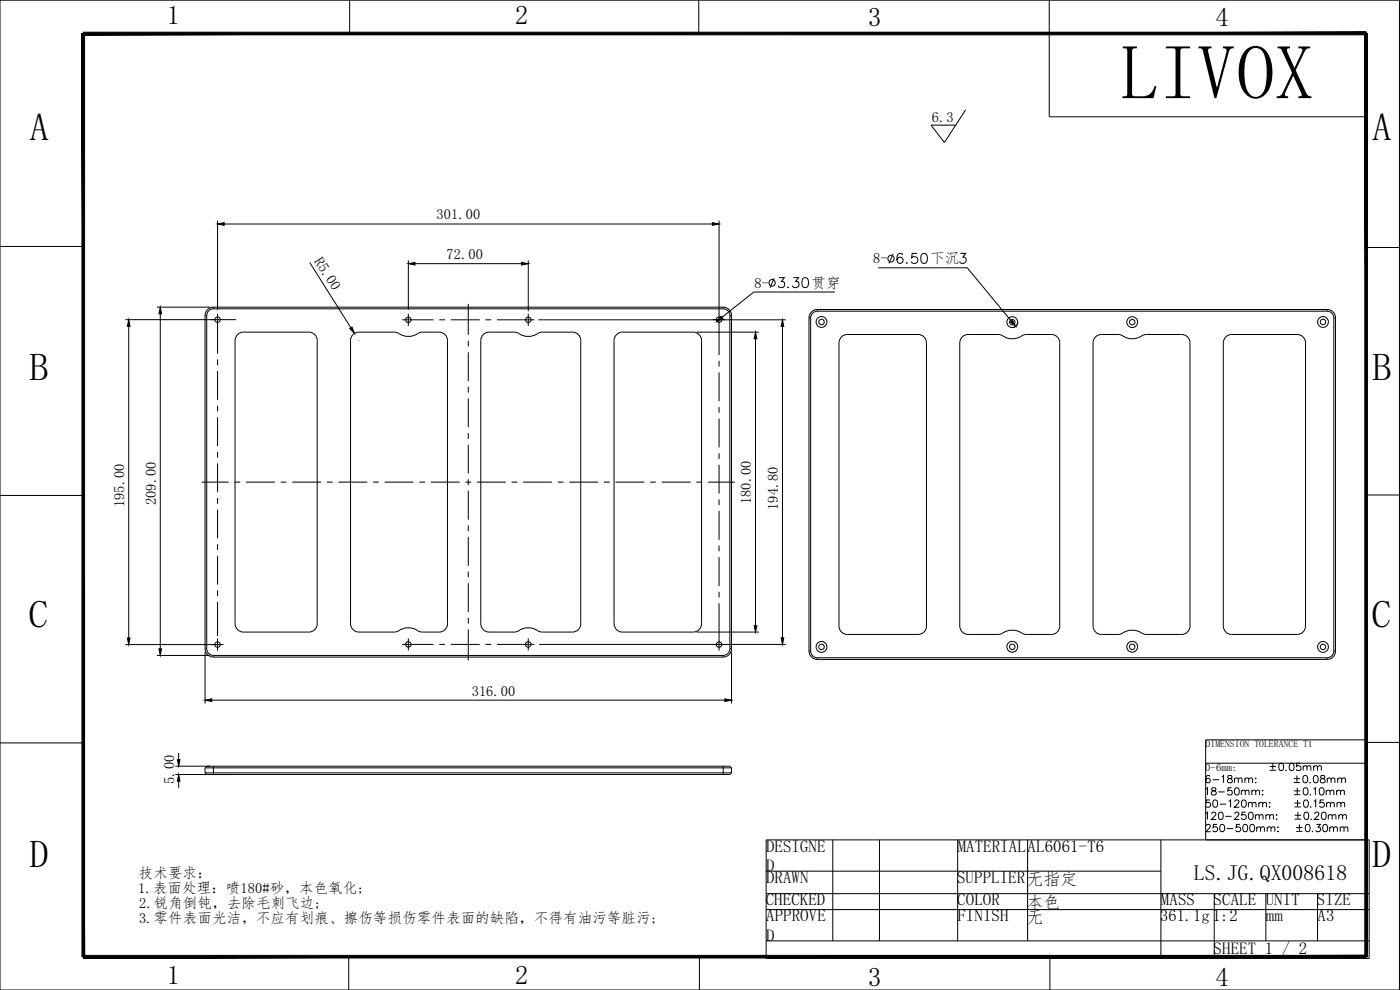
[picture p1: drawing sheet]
<svg xmlns="http://www.w3.org/2000/svg" width="420mm" height="297mm" viewBox="0 0 420 297" stroke-linecap="round" stroke-linejoin="round" font-family="sans-serif">
<!-- layer: 0 -->
<g fill="none" stroke="#000" stroke-width=".3">
<path d="M0 .1h420v296.9h-420zM104.9 .1v10M209.7 .1v10M314.9 .1v34.9h95.1M279.4 37.5h7.4l-3.4 5.3zM289.8 33l-3 4.5M0 73.9h25M65.3 66.2v26.8M67.3 67.2h146.5M93 78.8l12.3 19.5M122.5 78.1v14.8M124.5 79.1h32"/>
<path d="M158.5 78.1v15.3M215.8 66.2v28M268 76.2l-1.2 2.8M270.9 76.5a.87 .87 0 0 0-1.3-.3 1.79 1.79 0 0 0 .4 2.8 .93 .93 0 0 0 1-.8 .93 .93 0 0 0-.8-1 .93 .93 0 0 0-1 .8M272.2 78.7l-.2 .2h.3M275.2 76h-1.4l-.2 1.3a1.06 1.06 0 0 1 1.6 0 1.06 1.06 0 0 1-.2 1.6 1.06 1.06 0 0 1-1.5-.4M276.8 76.2a.97 .97 0 0 1 1.4 .4 2.52 2.52 0 0 1-.3 2.3 .97 .97 0 0 1-1.4-.4 2.44 2.44 0 0 1 .3-2.3zM288.2 76h1.6l-.8 1.2a1.01 1.01 0 0 1 .8 1.5 1.01 1.01 0 0 1-1.7 0l-.1-.2M410 74.3h10M37.6 95.9h26.7M38.6 97.9v93.5M47.1 92.2h15.9"/>
<path d="M48.1 94.2v100.5M61.5 94.7v100M61.5 94.7h.5M62 94.7v100M64 92.2h153M64 92.2v.5M64 92.7h153M64 92.1a2.5 2.5 0 0 0-2.5 2.5M64 92.7a1.99 1.99 0 0 0-1.9 1.9M126.8 99.7l5-.1a2.49 2.49 0 0 1 2.5 2.6v84.9a2.5 2.5 0 0 1-2.5 2.5h-5M126.8 99.6l-.8 .2a5.7 5.7 0 0 1-6.9 0l-11.4-.2a2.5 2.5 0 0 0-2.5 2.6v84.9a2.5 2.5 0 0 0 2.5 2.5h11a8.4 8.4 0 0 1 4.6-1.2l3.5 1.2M146.8 99.7l8.3 .1a5.7 5.7 0 0 0 6.9 0l9.8-.2a2.49 2.49 0 0 1 2.5 2.6v84.9a2.5 2.5 0 0 1-2.5 2.5h-9.4a8.4 8.4 0 0 0-4.6-1.2l-3.1 1.2h-7.9"/>
<path d="M146.8 99.6a2.5 2.5 0 0 0-2.5 2.6v84.9a2.5 2.5 0 0 0 2.5 2.5M161.6 96h74.2M209 99.7h18.7M217 92.2v.5M217 92.1a2.5 2.5 0 0 1 2.6 2.5M217 92.7a1.99 1.99 0 0 1 2 1.9M219 94.7h.5M219 94.7v100M219.5 94.7v100M232.4 83.4l-1.3 2.9M233.8 83.3h1.6l-.9 1.1a1 1 0 0 1 .9 1.4 1 1 0 0 1-1.6 .4l-.3-.5M234.8 98v93.4"/>
<path d="M236.5 86v.3l.2-.1M238.1 83.3h1.5l-.8 1.1a1 1 0 0 1 .9 1.4 1 1 0 0 1-1.6 .4l-.3-.5M241.1 83.4a.97 .97 0 0 1 1.4 .5 2.44 2.44 0 0 1-.3 2.3 .97 .97 0 0 1-1.4-.5 2.52 2.52 0 0 1 .3-2.3zM242.8 95.4v100M242.8 95.4h.5M243.3 95.4v100M245.3 92.9v.5M245.3 93.4h153M245.3 92.9h153M245.3 92.9a2.5 2.5 0 0 0-2.5 2.5M245.3 93.4a1.99 1.99 0 0 0-2 2M250.5 87.6h-24.3l-9.5 7.6"/>
<path d="M263.6 80.3h26.7l13.3 16.1M305.4 96.7a1.62 1.62 0 0 1-1.4 1.6M398.3 92.9v.5M398.3 92.9a2.5 2.5 0 0 1 2.5 2.5M398.3 93.4a1.99 1.99 0 0 1 2 2M400.3 95.4h.5M400.3 95.4v100M400.8 95.4v100M71.5 100.2l1.5-.5 19.7-.1a2.49 2.49 0 0 1 2.5 2.6v84.9a2.5 2.5 0 0 1-2.5 2.5h-19.6a2.5 2.5 0 0 1-2.6-2.5v-84.9a2.5 2.5 0 0 1 1-2zM107.7 102.1v.1M185.2 100.2l1.6-.5 21.2-.1a2.5 2.5 0 0 1 2.5 2.6v84.9a2.5 2.5 0 0 1-2.5 2.5h-21.2a2.5 2.5 0 0 1-2.5-2.5v-84.9a2.5 2.5 0 0 1 .9-2zM226.7 101.7v86"/>
<path d="M275.5 100.4h-21.2a2.5 2.5 0 0 0-2.5 2.5v85a2.5 2.5 0 0 0 2.5 2.5h21.2M275.5 100.4a2.5 2.5 0 0 1 2.5 2.5v85a2.5 2.5 0 0 1-2.5 2.5M290.5 100.4h9.5a8.4 8.4 0 0 0 4.5 1.2l3.1-1.2h7.9a2.49 2.49 0 0 1 2.5 2.5l.1 85a2.5 2.5 0 0 1-2.6 2.5l-8.2-.2a5.7 5.7 0 0 0-7 0l-9.8 .2M290.5 100.4a2.52 2.52 0 0 0-2.5 2.5v85a2.5 2.5 0 0 0 2.5 2.5M329 100.9l1.5-.5h5.4a8.4 8.4 0 0 0 4.6 1.2l3.1-1.2h11a2.5 2.5 0 0 1 2.5 2.5v85a2.5 2.5 0 0 1-2.5 2.5l-11-.1a8.4 8.4 0 0 0-4.5-1.2l-3.2 1.2-5.4 .1a2.5 2.5 0 0 1-2.5-2.5v-85a2.5 2.5 0 0 1 1-2zM368.1 100.9l1.5-.5h19.7a2.5 2.5 0 0 1 2.5 2.5v85a2.5 2.5 0 0 1-2.5 2.5h-19.7a2.52 2.52 0 0 1-2.5-2.5v-85a2.5 2.5 0 0 1 1-2zM0 148.6h25M410 148.5h10M37.6 193.4h26.7M47.1 196.7h15.9M61.5 194.7a2.5 2.5 0 0 0 2.5 2.5M61.5 195.7v15.4"/>
<path d="M61.5 194.7h.5M62.1 194.7a1.99 1.99 0 0 0 1.9 1.9M64 196.7h153M64 196.7v.5M64 197.2h153M161.8 193.4h74M209 189.6h18.7M217 196.7v.5M219 194.7a1.99 1.99 0 0 1-2 1.9M219 194.7h.5M219.5 195.7v15.4M219.6 194.7a2.5 2.5 0 0 1-2.6 2.5"/>
<path d="M242.8 195.4a2.5 2.5 0 0 0 2.5 2.5M242.8 195.4h.5M243.3 195.4a1.99 1.99 0 0 0 2 2M245.3 197.4v.5M245.3 197.9h153M245.3 197.4h153M398.3 197.4v.5M400.3 195.4a1.99 1.99 0 0 1-2 2M400.3 195.4h.5M400.8 195.4a2.5 2.5 0 0 1-2.5 2.5M63.5 210.1h154M0 222.9h25"/>
<path d="M52.6 229.9h166.4l.5 .5M53.6 225.9v2M53.6 234.4v2M61.5 230.4v1.5M61.5 231.9l.5 .5M61.5 231.9h158M61.5 230.4h158M62 229.9l-.5 .5M64 229.9v2.5M217 229.9v2.5M219.5 230.4v1.5M219.5 231.9l-.5 .5h-166.4"/>
<path d="M361.8 229h48.2M361.9 236.8l.5-.4v2.1M363.1 233l-.1-.2a.71 .71 0 0 0-1 .3 1.27 1.27 0 0 0 .5 1.8 .68 .68 0 0 0 .7-.7 .68 .68 0 0 0-.6-.7 .68 .68 0 0 0-.7 .7M363.7 236.4v.7l.7 .2a.63 .63 0 0 1 .6 .6 .63 .63 0 0 1-.5 .6l-.8-.1-.2-.3a1.07 1.07 0 0 1 1.3-1l.1-.4a.84 .84 0 0 0-1.2-.3zM364 233.9h1.8M365.6 237.6h1.9M366.7 233.1l.5-.4v2.2M368.6 232.8v.6l.6 .2a.63 .63 0 0 1 .6 .6 .63 .63 0 0 1-.5 .7l-.7-.1-.2-.3a1.1 1.1 0 0 1 1.2-1.1l.1-.4a.83 .83 0 0 0-1.1-.2zM369.6 236.4h-1l-.1 .9a.77 .77 0 0 1 1.1 0 .77 .77 0 0 1-.1 1.1 .77 .77 0 0 1-1.1-.3M370.5 233.8l.5-.4 .5 .1 .1 1.4M370.5 233.4v1.5M370.8 236.4a.73 .73 0 0 1 1 .4l.1 .5a.98 .98 0 0 1-.6 1.2h-.2a1.4 1.4 0 0 1-.3-2.1z"/>
<path d="M371.6 233.8l.5-.4 .6 .1 .1 1.4M372.6 237.5l.5-.4 .5 .1 .1 1.3M372.6 237.1v1.4M373.6 233.8l.5-.4 .5 .1 .2 1.4M373.6 233.4v1.5M373.7 237.5l.5-.4 .6 .1 .1 1.3M374.8 233.8l.5-.4 .5 .1 .1 1.4M375.7 237.5l.5-.4 .5 .1 .2 1.3M375.7 237.1v1.4M376.7 233.5h.3zM376.7 234.8h.3zM376.9 237.5l.5-.4 .5 .1 .1 1.3"/>
<path d="M378.8 237.2h.3zM378.8 238.4h.3zM381 230h1.9M381 231.1h1.9M382 229v1.9M384.1 229.1a.72 .72 0 0 1 1 .3l.1 .6a.94 .94 0 0 1-.8 1.2 1.39 1.39 0 0 1-.3-2.1zM386 231l.1 .1M387.2 229.1a.72 .72 0 0 1 1.1 .3l.1 .6a.94 .94 0 0 1-.9 1.2 1.39 1.39 0 0 1-.3-2.1zM388.3 233.6h1.9M388.3 234.8h1.9M388.4 237.3h1.9M388.4 238.4h1.9"/>
<path d="M389.2 232.7v1.9M389.3 236.4v1.8M390.3 229h-1.1l-.1 1a.77 .77 0 0 1 1.2-.1 .77 .77 0 0 1-.2 1.2 .77 .77 0 0 1-1.1-.3M391.1 230.2l.5-.4 .5 .1 .2 1.3M391.1 229.8v1.4M391.3 232.8a.71 .71 0 0 1 1.1 .3l.1 .5a.95 .95 0 0 1-.9 1.3 1.4 1.4 0 0 1-.3-2.1zM391.4 236.4a.73 .73 0 0 1 1.1 .4l.1 .5a.98 .98 0 0 1-.7 1.2h-.2a1.4 1.4 0 0 1-.3-2.1zM392.3 230.2l.5-.4 .5 .1 .1 1.3M393.2 234.7l.1 .1M393.3 238.3l.1 .1M394.2 230.2l.6-.4 .5 .1 .1 1.3M394.2 236.8l.6-.4v2.1"/>
<path d="M394.2 229.8v1.4M394.5 232.8a.71 .71 0 0 1 1 .3l.1 .5a.95 .95 0 0 1-.8 1.3 1.4 1.4 0 0 1-.3-2.1zM395.4 230.2l.5-.4 .5 .1 .1 1.3M396.2 236.4a.73 .73 0 0 1 1.1 .4l.1 .5a.94 .94 0 0 1-.9 1.2 1.4 1.4 0 0 1-.3-2.1zM396.4 232.8v.6l.7 .2a.63 .63 0 0 1 .6 .6 .63 .63 0 0 1-.5 .7l-.8-.1-.2-.3a1.1 1.1 0 0 1 1.3-1.1l.1-.4a.83 .83 0 0 0-1.2-.2zM398 237.5l.5-.4 .6 .1 .1 1.3M398 237.1v1.4M398.3 233.8l.5-.4 .6 .1 .1 1.4M398.3 233.4v1.5M399.2 237.5l.5-.4 .5 .1 .1 1.3M399.5 233.8l.5-.4 .5 .1 .1 1.4M401.2 237.5l.5-.4 .5 .1 .1 1.3"/>
<path d="M401.2 237.1v1.4M401.5 233.8l.5-.4 .5 .1 .1 1.4M401.5 233.4v1.5M402.3 237.5l.5-.4 .6 .1 .1 1.3M402.6 233.8l.5-.4 .6 .1 .1 1.4M410 222.8h10M229.9 252h181v35.6h-181zM249.9 252v30.3M263.9 252v30.3M287.4 252v30.3M308.4 252v30.3M348.4 252v35.6"/>
<path d="M361.8 252v-30h48.2v30M361.9 244.1l.5-.4v2.2M362 247.9l.4-.5h.4l.4 .4-.3 .7-1 1.1h1.4M363.1 240h-1l-.1 1a.78 .78 0 0 1 1.1-.1 .78 .78 0 0 1-.1 1.2 .78 .78 0 0 1-1.1-.3M363.6 244.2l.5-.5h.4l.4 .4-.3 .7-1.1 1.1h1.5M364.3 240.1a.71 .71 0 0 1 1 .3l.1 .6a.95 .95 0 0 1-.8 1.2 1.4 1.4 0 0 1-.3-2.1zM365.2 247.4h-1l-.1 .9a.78 .78 0 0 1 1.1 0 .78 .78 0 0 1-.1 1.1 .78 .78 0 0 1-1.1-.3M366 243.8a.71 .71 0 0 1 1 .3l.1 .5a.94 .94 0 0 1-.8 1.3 1.4 1.4 0 0 1-.3-2.1zM366.1 241.3h1.8M366.4 247.5a.72 .72 0 0 1 1 .3l.1 .5a.95 .95 0 0 1-.8 1.3 1.4 1.4 0 0 1-.3-2.1zM367.7 244.9h1.9M368.2 248.6h1.8"/>
<path d="M368.8 240.4l.5-.4v2.2M370.6 240.5l.2-.4 .6-.1 .4 .6-1.3 1.6h1.4M370.6 244.2l.4-.5 .6 .1 .2 .3-.3 .7-1 1.1h1.4M372.1 247.4h-1l-.1 .9a.78 .78 0 0 1 1.2 0 .78 .78 0 0 1-.2 1.1 .78 .78 0 0 1-1.1-.3M372.9 240.1a.71 .71 0 0 1 1 .3l.1 .6a.95 .95 0 0 1-.8 1.2 1.42 1.42 0 0 1-.3-2.1zM373.3 247.5a.71 .71 0 0 1 1 .3l.1 .5a.95 .95 0 0 1-.8 1.3 1.4 1.4 0 0 1-.3-2.1zM373.8 243.7h-1l-.1 .9a.78 .78 0 0 1 1.1 0 .78 .78 0 0 1-.1 1.2 .78 .78 0 0 1-1.1-.3M374.6 241.2l.6-.5 .5 .2 .1 1.3M374.6 240.7v1.5M375 243.8a.71 .71 0 0 1 1 .3l.1 .5a.94 .94 0 0 1-.8 1.3 1.42 1.42 0 0 1-.3-2.1zM375.4 247.5a.71 .71 0 0 1 1 .3l.1 .5a.95 .95 0 0 1-.8 1.3 1.4 1.4 0 0 1-.3-2.1zM375.8 241.2l.5-.5 .6 .2 .1 1.3"/>
<path d="M376.7 244.8l.6-.4 .5 .1 .1 1.4M376.7 244.4v1.5M377.2 248.5l.5-.4 .5 .1 .1 1.4M377.2 248.1v1.5M377.8 241.2l.5-.5 .5 .2 .1 1.3M377.8 240.7v1.5M377.9 244.8l.5-.4 .5 .1 .2 1.4M378.3 248.5l.5-.4 .6 .1 .1 1.4M378.9 241.2l.6-.5 .5 .2 .1 1.3M379.9 244.8l.5-.4 .5 .1 .1 1.4M379.9 244.4v1.5M380.3 248.5l.5-.4 .5 .1 .2 1.4"/>
<path d="M380.3 248.1v1.5M380.9 240.9h.2zM380.9 242.1h.2zM381 244.8l.6-.4 .5 .1 .1 1.4M381.5 248.5l.5-.4 .5 .1 .1 1.4M383 244.5h.2zM383 245.8h.2zM383.4 248.2h.3zM383.6 249.3v.3zM388.5 241h1.9M388.5 242.1h1.9M388.6 244.6h1.9"/>
<path d="M388.6 245.8h1.9M389 248.3h1.9M389 249.4h1.9M389.4 240v1.9M389.5 243.7v1.9M389.9 247.4v1.8M391.5 240.1a.71 .71 0 0 1 1.1 .3l.1 .6a.95 .95 0 0 1-.9 1.2 1.42 1.42 0 0 1-.3-2.1zM391.6 243.8a.71 .71 0 0 1 1.1 .3l.1 .5a.94 .94 0 0 1-.9 1.3 1.42 1.42 0 0 1-.3-2.1zM392 247.5a.72 .72 0 0 1 1.1 .3l.1 .5a.95 .95 0 0 1-.8 1.3 1.4 1.4 0 0 1-.4-2.1zM393.4 242l.1 .1M393.5 245.7l.1 .1M393.9 249.3l.1 .1"/>
<path d="M394.3 240.4l.6-.4v2.2M394.6 244.2l.4-.5 .6 .1 .2 .3-.3 .7-1 1.1h1.4M395.1 247.4h1.1l-.6 .8a.73 .73 0 0 1 .5 1.2 .73 .73 0 0 1-1.2-.3M396.9 243.8a.71 .71 0 0 1 1 .3l.1 .5a.94 .94 0 0 1-.8 1.3 1.42 1.42 0 0 1-.3-2.1zM397.3 240h-1.1l-.1 1a.78 .78 0 0 1 1.2-.1 .78 .78 0 0 1-.1 1.2 .78 .78 0 0 1-1.2-.3M397.3 247.5a.72 .72 0 0 1 1 .3l.1 .5a.95 .95 0 0 1-.8 1.3 1.4 1.4 0 0 1-.3-2.1zM398.1 241.2l.5-.5 .6 .2 .1 1.3M398.1 240.7v1.5M398.6 244.8l.6-.4 .5 .1 .1 1.4M398.6 244.4v1.5M399.1 248.5l.5-.4 .5 .1 .1 1.4M399.1 248.1v1.5"/>
<path d="M399.3 241.2l.5-.5 .5 .2 .1 1.3M399.8 244.8l.5-.4 .5 .1 .1 1.4M400.2 248.5l.5-.4 .6 .1 .1 1.4M401.3 241.2l.5-.5 .5 .2 .1 1.3M401.3 240.7v1.5M401.8 244.8l.5-.4 .5 .1 .1 1.4M401.8 244.4v1.5M402.2 248.5l.5-.4 .5 .1 .2 1.4M402.2 248.1v1.5M402.4 241.2l.5-.5 .6 .2 .1 1.3M402.9 244.8l.6-.4 .5 .1 .1 1.4M403.4 248.5l.5-.4 .5 .1 .1 1.4"/>
<path d="M229.9 261.4h118.5M229.9 268.1h181M229.9 272.9h181M364.4 268.1v19.5M379.9 268.1v14.2M395.4 268.1v14.2M104.7 287v10M209.9 287v10M229.9 282.3h181M315.1 287v10"/>
<circle cx="267.4" cy="77.6" r=".99"/>
<circle cx="231.7" cy="84.8" r=".99"/>
</g>
<g fill="#000" stroke="#000" stroke-width=".3">
<path d="M65.3 67.2l2-.4v.8zM122.5 79.1l2-.4v.8zM156.5 78.7l2 .4-2 .4zM213.8 66.8l2 .4-2 .4zM38.6 95.9l.4 2h-.8zM48.1 92.2l.4 2h-.8zM216.5 94.9l.5 .6-1.9 .9zM226.7 99.7l.4 2h-.8zM234.8 96l.4 2h-.8zM303.2 96.6l.7-.5 .9 1.8zM105 98.6l.6-.5 .8 1.9zM38.2 191.4h.8l-.4 2z"/>
<path d="M47.7 194.7h.8l-.4 2zM226.3 187.7h.8l-.4 1.9zM234.4 191.4h.8l-.4 2zM61.5 210.1l2-.4v.8zM217.5 209.7l2 .4-2 .4zM53.2 227.9h.8l-.4 2zM53.6 232.4l.4 2h-.8z"/>
<path d="M24.6 10.1l.8 276.9v-276.9zM24.6 10.1l.8 276.9h-.8z"/>
<path d="M25 10.5h385v-.8zM25 9.7h385l-385 .8z"/>
<path d="M409.6 10.1l.8 276.9v-276.9zM409.6 10.1l.8 276.9h-.8z"/>
<path d="M25 286.6v.8l385-.8zM25 287.4l385-.8v.8z"/>
</g>
<!-- layer: 02___PRT_ALL_AXES -->
<g fill="none" stroke="#000" stroke-width=".3">
<path d="M63.5 95.9h7.4M65.3 94.1v12M120.7 96h9.4M122.5 94.1v3.7M131.8 96h1.8M135.3 96h8.7M140.5 91.2v9.3M145.7 96h1.7M149.2 96h11.2M158.5 94.1v3.7M214 95.9h3.6M215.8 94.1v12.4"/>
<path d="M65.3 107.8v1.8M65.3 111.3v8.7M140.5 102.2v1.7M140.5 105.7v8.6M140.5 116.1v1.7M140.5 119.5v8.7M215.8 108.3v1.7M215.8 111.7v8.7M65.3 121.7v1.7M65.3 125.2v8.6M65.3 135.6v1.7M65.3 139v8.7"/>
<path d="M140.5 129.9v1.8M140.5 133.4v8.7M215.8 122.1v1.7M215.8 125.6v8.6M215.8 136v1.7M215.8 139.4v8.7M60.5 144.7h8.1M65.3 149.4v1.8M65.3 152.9v8.7M70.4 144.7h1.7M73.8 144.7h8.7M84.2 144.7h1.8"/>
<path d="M87.7 144.7h8.7M98.1 144.7h1.7M101.6 144.7h8.6M112 144.7h1.7M115.4 144.7h8.7M125.8 144.7h1.8M129.3 144.7h8.6M139.7 144.7h1.7M140.5 143.8v1.7M140.5 147.3v8.6M140.5 157.6v1.8M143.1 144.7h8.7"/>
<path d="M153.5 144.7h1.8M157 144.7h8.7M167.4 144.7h1.7M170.9 144.7h8.6M181.3 144.7h1.7M184.7 144.7h8.7M195.1 144.7h1.7M198.6 144.7h8.6M209 144.7h1.7M212.4 144.7h8.1M215.8 149.8v1.8M215.8 153.3v8.7"/>
<path d="M65.3 163.3v1.7M65.3 166.7v8.7M65.3 177.1v1.8M140.5 161.1v8.7M140.5 171.5v1.7M140.5 175v8.6M215.8 163.7v1.7M215.8 167.2v8.6M215.8 177.6v1.7M63.5 193.4h3.6M65.3 180.6v10.2M65.3 191.6v3.6"/>
<path d="M120.7 193.4h9.4M122.5 191.5v3.7M131.8 193.4h1.8M135.3 193.4h8.7M140.5 185.4v1.7M140.5 188.8v9.4M145.7 193.4h1.7M149.2 193.4h11.2M158.5 191.5v3.7M214 193.4h3.6M215.8 181v14.2"/>
<circle cx="65.3" cy="95.9" r=".82"/>
<circle cx="122.5" cy="96" r=".82"/>
<circle cx="158.5" cy="96" r=".82"/>
<circle cx="215.8" cy="95.9" r=".82"/>
<circle cx="246.5" cy="96.6" r="1.62"/>
<circle cx="246.5" cy="96.6" r=".82"/>
<circle cx="303.8" cy="96.7" r="1.62"/>
<circle cx="303.8" cy="96.7" r=".82"/>
<circle cx="339.8" cy="96.7" r="1.62"/>
<circle cx="339.8" cy="96.7" r=".82"/>
<circle cx="397" cy="96.6" r="1.62"/>
<circle cx="397" cy="96.6" r=".82"/>
<circle cx="65.3" cy="193.4" r=".82"/>
<circle cx="122.5" cy="193.3" r=".82"/>
<circle cx="158.5" cy="193.3" r=".82"/>
<circle cx="215.8" cy="193.4" r=".82"/>
<circle cx="246.5" cy="194.1" r="1.62"/>
<circle cx="246.5" cy="194.1" r=".82"/>
<circle cx="303.8" cy="194.1" r="1.62"/>
<circle cx="303.8" cy="194.1" r=".82"/>
<circle cx="339.8" cy="194.1" r="1.62"/>
<circle cx="339.8" cy="194.1" r=".82"/>
<circle cx="397" cy="194.1" r="1.62"/>
<circle cx="397" cy="194.1" r=".82"/>
</g>
<text font-size="23.2" x="336.2" y="29.4">LIVOX</text>
<g font-size="11.7">
<text x="9" y="42.1">A</text>
<text x="411.9" y="42.1">A</text>
<text x="8.9" y="114.1">B</text>
<text x="411.9" y="114.1">B</text>
<text x="8.7" y="188.1">C</text>
<text x="411.7" y="188.1">C</text>
<text x="8.8" y="260.1">D</text>
<text x="411.8" y="260.1">D</text>
</g>
<g font-size="8">
<text x="50.1" y="7.2">1</text>
<text x="154.6" y="7.2">2</text>
<text x="260.6" y="7.8">3</text>
<text x="364.7" y="7.8">4</text>
<text x="50.1" y="295.2">1</text>
<text x="154.6" y="295.2">2</text>
<text x="260.6" y="295.8">3</text>
<text x="364.7" y="295.8">4</text>
</g>
<text font-size="6.6" x="358.3" y="264">LS.JG.QX008618</text>
<g font-size="5.1">
<text x="229.9" y="255.5">DESIGNE</text>
<text x="287.4" y="255.5">MATERIAL</text>
<text x="308.4" y="255.5">AL6061-T6</text>
<text x="229.9" y="261.4">D</text>
<text x="229.9" y="264.9">DRAWN</text>
<text x="287.2" y="264.9">SUPPLIER无指定</text>
<text x="229.8" y="271.7">CHECKED</text>
<text x="287.3" y="271.7">COLOR</text>
<text x="308.1" y="272.3">本色</text>
<text x="348.4" y="271.7">MASS</text>
<text x="364.2" y="271.7">SCALE UNIT</text>
<text x="395.2" y="271.7">SIZE</text>
<text x="229.9" y="276.4">APPROVE</text>
<text x="287.3" y="276.4">FINISH</text>
<text x="308" y="276.8">无</text>
<text x="379.9" y="276.4">mm</text>
<text x="395.4" y="276.4">A3</text>
<text x="229.9" y="282.3">D</text>
<text x="364.2" y="286.2">SHEET 1 / 2</text>
</g>
<text font-size="5" x="348.2" y="276.3">361.1g1:2</text>
<g font-size="4.4">
<text x="279.7" y="36.6">6.3</text>
<text x="131" y="65.8">301.00</text>
<text x="134" y="77.7">72.00</text>
<text x="94.2" y="78.2" transform="rotate(58 94.2 78.2)">R5.00</text>
<text x="262.1" y="79">8-</text>
<text x="279.2" y="79">下沉</text>
<text x="226.4" y="86.3">8-</text>
<text x="243.5" y="86.3">贯穿</text>
<text x="37.3" y="152.2" transform="rotate(-90 37.3 152.2)">195.00</text>
<text x="46.7" y="151.6" transform="rotate(-90 46.7 151.6)">209.00</text>
<text x="225.4" y="151.3" transform="rotate(-90 225.4 151.3)">180.00</text>
<text x="233.5" y="153" transform="rotate(-90 233.5 153)">194.80</text>
<text x="141.6" y="208.7">316.00</text>
<text x="52.2" y="235.3" transform="rotate(-90 52.2 235.3)">5.00</text>
<text x="41.6" y="263.5">技术要求：</text>
<text x="41.5" y="268">1.表面处理：喷180#砂，本色氧化;</text>
<text x="41.8" y="272.5">2.锐角倒钝，去除毛刺飞边;</text>
<text x="41.7" y="277">3.零件表面光洁，不应有划痕、擦伤等损伤零件表面的缺陷，不得有油污等脏污;</text>
</g>
<text font-size="3.2" x="361.7" y="231.2">0-6mm:</text>
<text font-size="2.9" x="361.8" y="224">DIMENSION TOLERANCE T1</text>
</svg>
